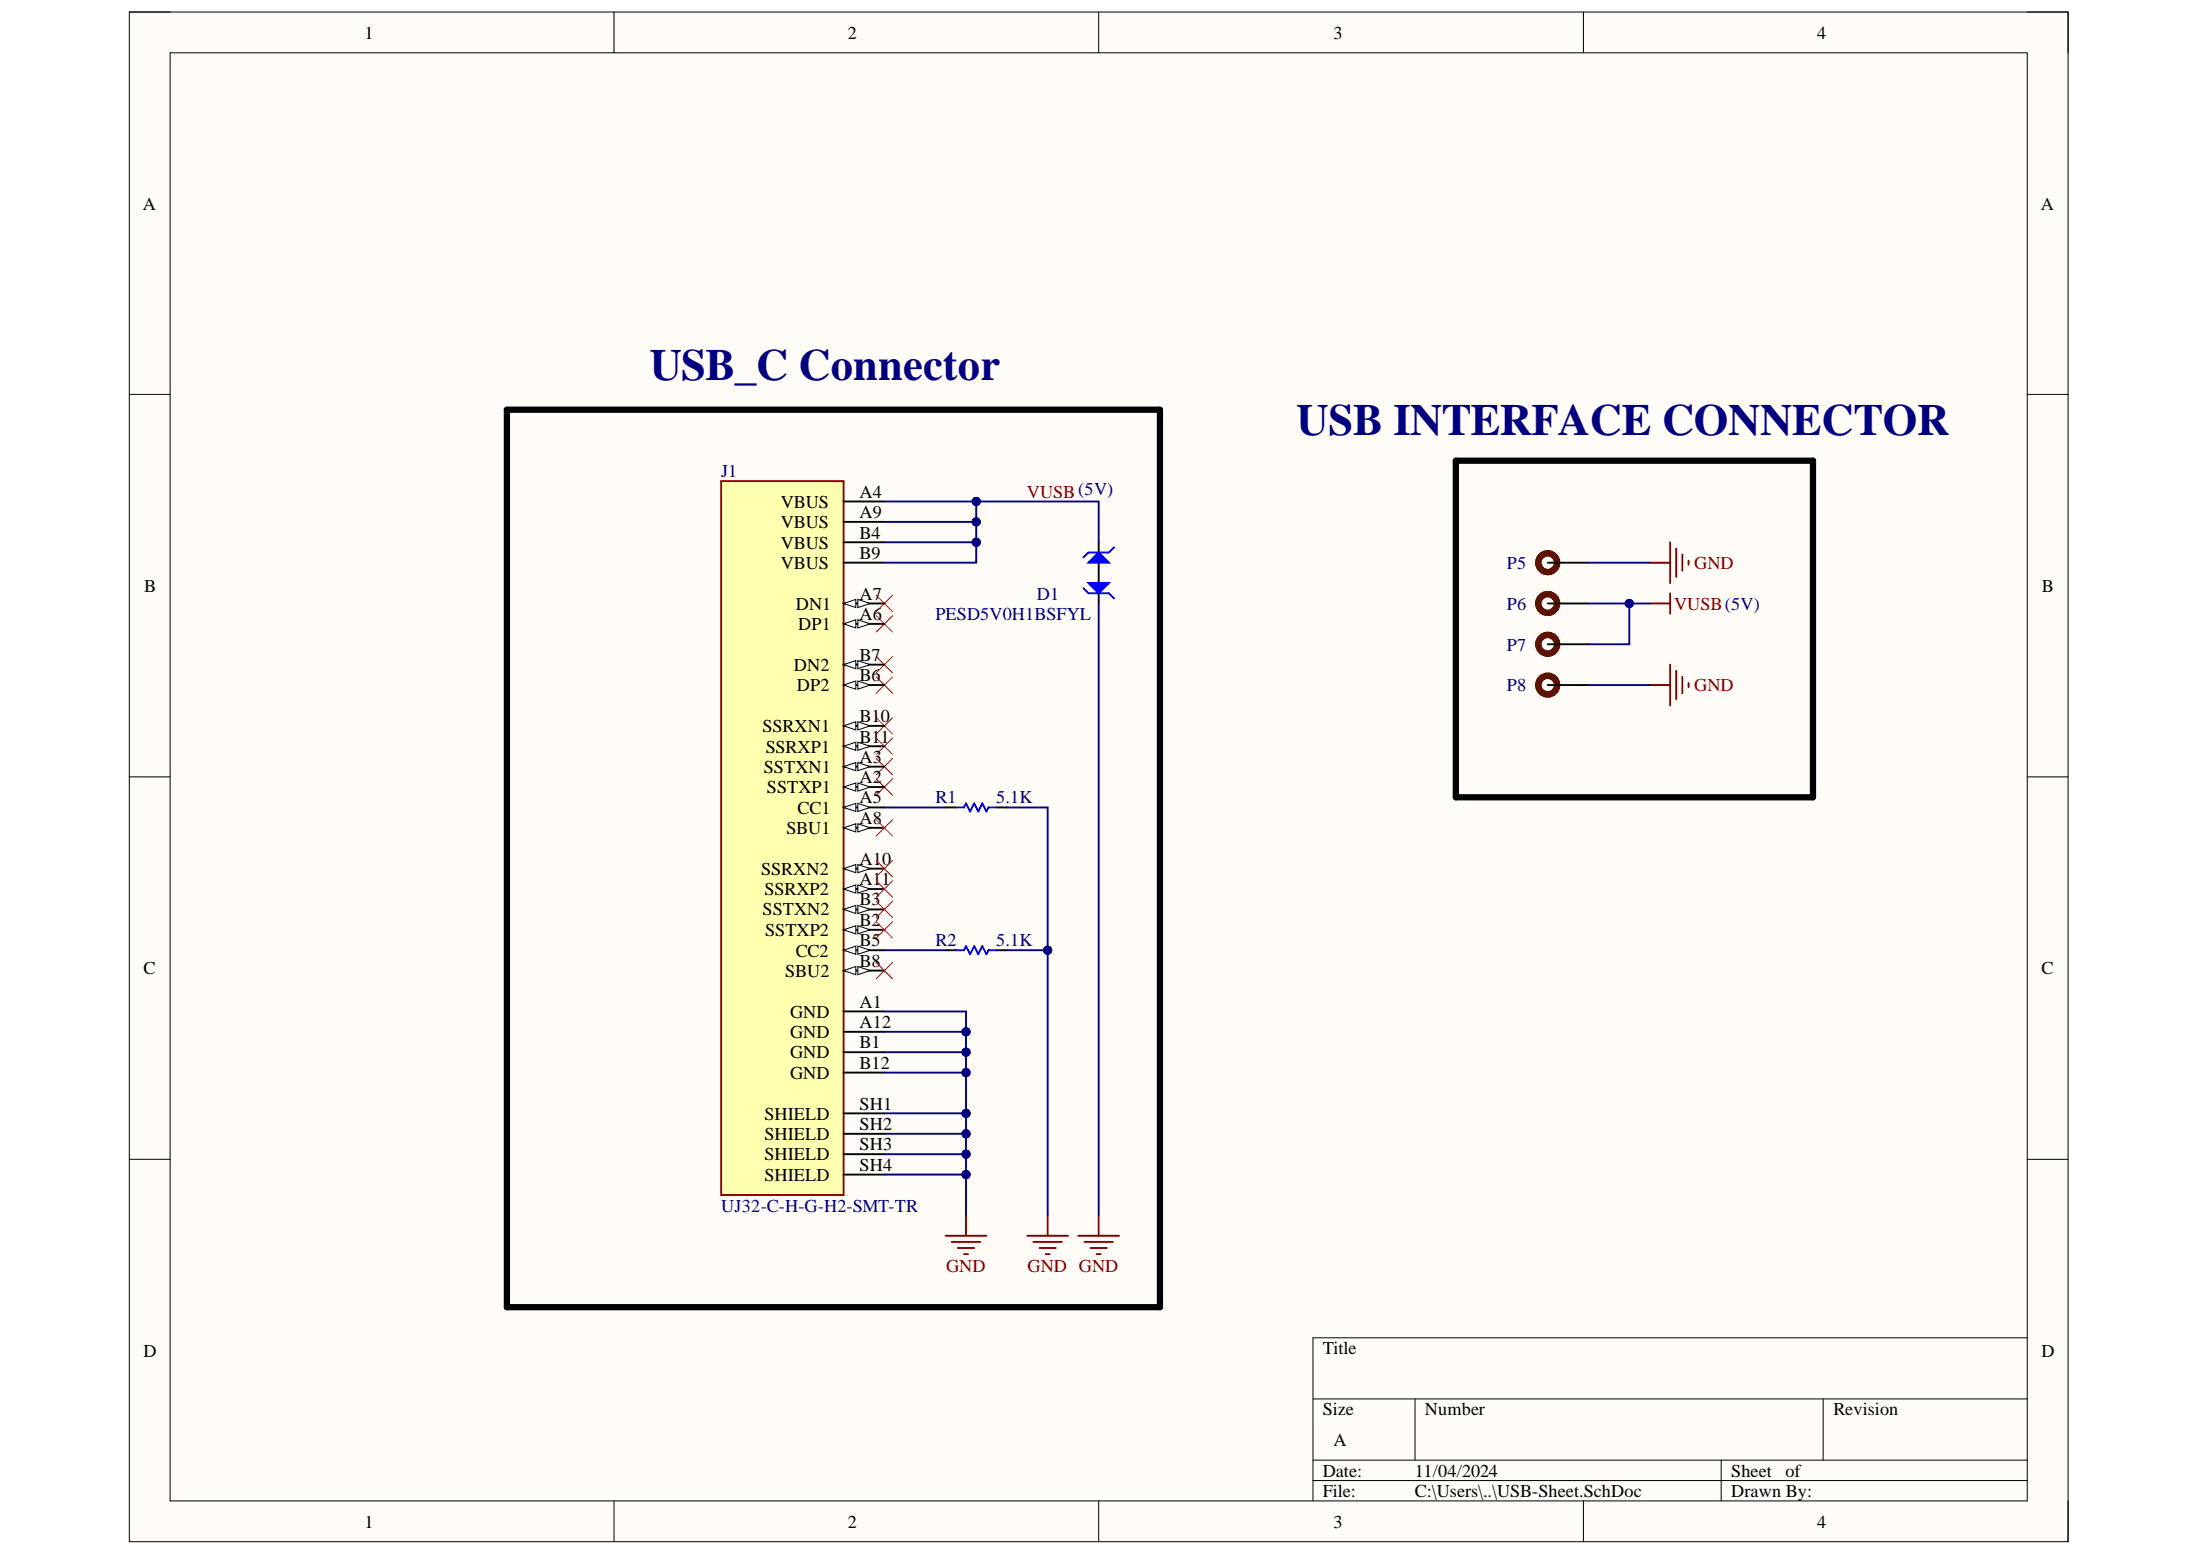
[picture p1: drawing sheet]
<svg xmlns="http://www.w3.org/2000/svg" width="297mm" height="210mm" viewBox="0 0 297 210" stroke-linecap="round" stroke-linejoin="round" font-family="sans-serif">
<path d="M17.5 1.6h261.7v206.5h-261.7z" fill-rule="evenodd" fill="#fffcf8"/>
<path d="M17.5 1.6h261.7v206.5h-261.7z" fill="none" stroke="#000" stroke-width=".14"/>
<path d="M23 7.1h250.7v195.5h-250.7z" fill-rule="evenodd" fill="#fffcf8"/>
<g fill="none" stroke="#000" stroke-width=".14">
<path d="M17.5 1.6h5.5M23 7.1h250.7v195.5h-250.7zM82.9 1.6v5.5M148.3 1.6v5.5M213.8 1.6v5.5M273.7 1.6h5.5v5.5M17.5 53.2h5.5M273.7 53.2h5.5M17.5 104.9h5.5M273.7 104.9h5.5M17.5 156.5h5.5M273.7 156.5h5.5"/>
<path d="M177.3 188.8h96.4M177.3 197.1h96.4M177.3 199.9h96.4M191.1 188.8v8.3M232.4 197.1v5.5M246.2 188.8v8.3M273.7 180.6h-96.4v22M82.9 202.6v5.5M148.3 202.6v5.5M213.8 202.6v5.5M279.2 202.6v5.5"/>
</g>
<path d="M68.4 55.3h88.2M68.4 55.3v121.2h88.2v-121.2M196.6 62.2h48.2v45.4h-48.2z" fill="none" stroke="#000" stroke-width=".85"/>
<path d="M145.6 166.8h5.5M146.4 167.6h3.9M147.2 168.5h2.2M148.1 169.3h.5M148.3 164.1v2.7" fill="none" stroke="#800000" stroke-width=".25"/>
<path d="M148.3 73.2v1.4M148.3 76v2.7M148.3 80.1v1.4" fill="none" stroke="#000" stroke-width=".25"/>
<path d="M146.3 79.4l.7 .7h2.7l.7 .7M150.4 73.9l-.7 .7h-2.7l-.7 .7" fill="none" stroke="#00f" stroke-width=".25"/>
<path d="M147 78.7h2.7l-1.4 1.4z" fill="#00f"/>
<path d="M147 78.7h2.7l-1.4 1.4z" fill="none" stroke="#00f" stroke-width=".25"/>
<path d="M147 76l1.3-1.4 1.4 1.4z" fill="#00f"/>
<path d="M147 76l1.3-1.4 1.4 1.4zM129.1 109h1.1l.2-.6 .6 1.1 .5-1.1 .6 1.1 .5-1.1 .6 1.1 .3-.5h1.1M129.1 128.3h1.1l.2-.6 .6 1.1 .5-1.1 .6 1.1 .5-1.1 .6 1.1 .3-.5h1.1" fill="none" stroke="#00f" stroke-width=".25"/>
<path d="M127.7 109h1.4M134.6 109h1.3M127.7 128.3h1.4M134.6 128.3h1.3" fill="none" stroke="#000" stroke-width=".25"/>
<g fill="none" stroke="#f00" stroke-width=".14">
<path d="M118.3 96.9l2.2 2.2M118.3 99.6l2.2 2.2M118.3 91.4l2.2 2.2M118.3 88.6l2.2 2.2M118.3 83.1l2.2 2.2M118.3 80.4l2.2 2.2M120.5 96.9l-2.2 2.2M120.5 99.6l-2.2 2.2M120.5 91.4l-2.2 2.2M120.5 88.6l-2.2 2.2M120.5 83.1l-2.2 2.2M120.5 80.4l-2.2 2.2"/>
<path d="M118.3 102.4l2.2 2.2M118.3 105.1l2.2 2.2M120.5 102.4l-2.2 2.2M120.5 105.1l-2.2 2.2"/>
</g>
<path d="M138.7 166.8h5.5M139.5 167.6h3.9M140.3 168.5h2.3M141.2 169.3h.5M141.5 164.1v2.7" fill="none" stroke="#800000" stroke-width=".25"/>
<path d="M97.4 64.9h16.5v96.4h-16.5z" fill-rule="evenodd" fill="#ffffb0"/>
<path d="M97.4 64.9h16.5v96.4h-16.5z" fill="none" stroke="#800000" stroke-width=".25"/>
<path d="M113.9 67.7h5.5M113.9 70.4h5.5M113.9 73.2h5.5M113.9 76h5.5M113.9 81.5h5.5" fill="none" stroke="#000" stroke-width=".25"/>
<path d="M113.9 81.5l1.7-.6v1.1z" fill="#f8fcff"/>
<path d="M113.9 81.5l1.7-.6v1.1z" fill="none" stroke="#000" stroke-width=".14"/>
<path d="M115.8 80.9l1.7 .6-1.7 .5z" fill="#f8fcff"/>
<path d="M115.8 80.9l1.7 .6-1.7 .5z" fill="none" stroke="#000" stroke-width=".14"/>
<path d="M113.9 84.2h5.5" fill="none" stroke="#000" stroke-width=".25"/>
<path d="M113.9 84.2l1.7-.5v1.1z" fill="#f8fcff"/>
<path d="M113.9 84.2l1.7-.5v1.1z" fill="none" stroke="#000" stroke-width=".14"/>
<path d="M115.8 83.7l1.7 .5-1.7 .6z" fill="#f8fcff"/>
<path d="M115.8 83.7l1.7 .5-1.7 .6z" fill="none" stroke="#000" stroke-width=".14"/>
<path d="M113.9 89.7h5.5" fill="none" stroke="#000" stroke-width=".25"/>
<path d="M113.9 89.7l1.7-.5v1.1z" fill="#f8fcff"/>
<path d="M113.9 89.7l1.7-.5v1.1z" fill="none" stroke="#000" stroke-width=".14"/>
<path d="M115.8 89.2l1.7 .5-1.7 .6z" fill="#f8fcff"/>
<path d="M115.8 89.2l1.7 .5-1.7 .6z" fill="none" stroke="#000" stroke-width=".14"/>
<path d="M113.9 92.5h5.5" fill="none" stroke="#000" stroke-width=".25"/>
<path d="M113.9 92.5l1.7-.6v1.1z" fill="#f8fcff"/>
<path d="M113.9 92.5l1.7-.6v1.1z" fill="none" stroke="#000" stroke-width=".14"/>
<path d="M115.8 91.9l1.7 .6-1.7 .5z" fill="#f8fcff"/>
<path d="M115.8 91.9l1.7 .6-1.7 .5z" fill="none" stroke="#000" stroke-width=".14"/>
<path d="M113.9 98h5.5" fill="none" stroke="#000" stroke-width=".25"/>
<path d="M113.9 98l1.7-.6v1.1z" fill="#f8fcff"/>
<path d="M113.9 98l1.7-.6v1.1z" fill="none" stroke="#000" stroke-width=".14"/>
<path d="M115.8 97.4l1.7 .6-1.7 .5z" fill="#f8fcff"/>
<path d="M115.8 97.4l1.7 .6-1.7 .5z" fill="none" stroke="#000" stroke-width=".14"/>
<path d="M113.9 100.7h5.5" fill="none" stroke="#000" stroke-width=".25"/>
<path d="M113.9 100.7l1.7-.5v1.1z" fill="#f8fcff"/>
<path d="M113.9 100.7l1.7-.5v1.1z" fill="none" stroke="#000" stroke-width=".14"/>
<path d="M115.8 100.2l1.7 .5-1.7 .6z" fill="#f8fcff"/>
<path d="M115.8 100.2l1.7 .5-1.7 .6z" fill="none" stroke="#000" stroke-width=".14"/>
<path d="M113.9 103.5h5.5" fill="none" stroke="#000" stroke-width=".25"/>
<path d="M113.9 103.5l1.7-.6v1.1z" fill="#f8fcff"/>
<path d="M113.9 103.5l1.7-.6v1.1z" fill="none" stroke="#000" stroke-width=".14"/>
<path d="M115.8 102.9l1.7 .6-1.7 .5z" fill="#f8fcff"/>
<path d="M115.8 102.9l1.7 .6-1.7 .5z" fill="none" stroke="#000" stroke-width=".14"/>
<path d="M113.9 106.2h5.5" fill="none" stroke="#000" stroke-width=".25"/>
<path d="M113.9 106.2l1.7-.5v1.1z" fill="#f8fcff"/>
<path d="M113.9 106.2l1.7-.5v1.1z" fill="none" stroke="#000" stroke-width=".14"/>
<path d="M115.8 105.7l1.7 .5-1.7 .6z" fill="#f8fcff"/>
<path d="M115.8 105.7l1.7 .5-1.7 .6z" fill="none" stroke="#000" stroke-width=".14"/>
<path d="M113.9 109h5.5" fill="none" stroke="#000" stroke-width=".25"/>
<path d="M113.9 109l1.7-.6v1.1z" fill="#f8fcff"/>
<path d="M113.9 109l1.7-.6v1.1z" fill="none" stroke="#000" stroke-width=".14"/>
<path d="M115.8 108.4l1.7 .6-1.7 .5z" fill="#f8fcff"/>
<path d="M115.8 108.4l1.7 .6-1.7 .5z" fill="none" stroke="#000" stroke-width=".14"/>
<path d="M113.9 111.7h5.5" fill="none" stroke="#000" stroke-width=".25"/>
<path d="M113.9 111.7l1.7-.5v1.1z" fill="#f8fcff"/>
<path d="M113.9 111.7l1.7-.5v1.1z" fill="none" stroke="#000" stroke-width=".14"/>
<path d="M115.8 111.2l1.7 .5-1.7 .6z" fill="#f8fcff"/>
<path d="M115.8 111.2l1.7 .5-1.7 .6z" fill="none" stroke="#000" stroke-width=".14"/>
<path d="M113.9 117.3h5.5" fill="none" stroke="#000" stroke-width=".25"/>
<path d="M113.9 117.3l1.7-.6v1.1z" fill="#f8fcff"/>
<path d="M113.9 117.3l1.7-.6v1.1z" fill="none" stroke="#000" stroke-width=".14"/>
<path d="M115.8 116.7l1.7 .6-1.7 .5z" fill="#f8fcff"/>
<path d="M115.8 116.7l1.7 .6-1.7 .5z" fill="none" stroke="#000" stroke-width=".14"/>
<path d="M113.9 120h5.5" fill="none" stroke="#000" stroke-width=".25"/>
<path d="M113.9 120l1.7-.5v1.1z" fill="#f8fcff"/>
<path d="M113.9 120l1.7-.5v1.1z" fill="none" stroke="#000" stroke-width=".14"/>
<path d="M115.8 119.5l1.7 .5-1.7 .6z" fill="#f8fcff"/>
<path d="M115.8 119.5l1.7 .5-1.7 .6z" fill="none" stroke="#000" stroke-width=".14"/>
<path d="M113.9 122.8h5.5" fill="none" stroke="#000" stroke-width=".25"/>
<path d="M113.9 122.8l1.7-.6v1.1z" fill="#f8fcff"/>
<path d="M113.9 122.8l1.7-.6v1.1z" fill="none" stroke="#000" stroke-width=".14"/>
<path d="M115.8 122.2l1.7 .6-1.7 .5z" fill="#f8fcff"/>
<path d="M115.8 122.2l1.7 .6-1.7 .5z" fill="none" stroke="#000" stroke-width=".14"/>
<path d="M113.9 125.5h5.5" fill="none" stroke="#000" stroke-width=".25"/>
<path d="M113.9 125.5l1.7-.5v1.1z" fill="#f8fcff"/>
<path d="M113.9 125.5l1.7-.5v1.1z" fill="none" stroke="#000" stroke-width=".14"/>
<path d="M115.8 125l1.7 .5-1.7 .6z" fill="#f8fcff"/>
<path d="M115.8 125l1.7 .5-1.7 .6z" fill="none" stroke="#000" stroke-width=".14"/>
<path d="M113.9 128.3h5.5" fill="none" stroke="#000" stroke-width=".25"/>
<path d="M113.9 128.3l1.7-.6v1.1z" fill="#f8fcff"/>
<path d="M113.9 128.3l1.7-.6v1.1z" fill="none" stroke="#000" stroke-width=".14"/>
<path d="M115.8 127.7l1.7 .6-1.7 .5z" fill="#f8fcff"/>
<path d="M115.8 127.7l1.7 .6-1.7 .5z" fill="none" stroke="#000" stroke-width=".14"/>
<path d="M113.9 131h5.5" fill="none" stroke="#000" stroke-width=".25"/>
<path d="M113.9 131l1.7-.5v1.1z" fill="#f8fcff"/>
<path d="M113.9 131l1.7-.5v1.1z" fill="none" stroke="#000" stroke-width=".14"/>
<path d="M115.8 130.5l1.7 .5-1.7 .6z" fill="#f8fcff"/>
<path d="M115.8 130.5l1.7 .5-1.7 .6z" fill="none" stroke="#000" stroke-width=".14"/>
<path d="M209 76h5.5M209 87h5.5M209 92.5h5.5M209 81.5h5.5M113.9 136.5h5.5M113.9 139.3h5.5M113.9 142h5.5M113.9 144.8h5.5M113.9 150.3h5.5M113.9 153h5.5M113.9 155.8h5.5M113.9 158.6h5.5" fill="none" stroke="#000" stroke-width=".25"/>
<g fill="none" stroke="#800000" stroke-width=".25">
<path d="M222.7 76h2.8M225.5 73.2v5.5M226.3 74v3.9M227.1 74.9v2.2M228 75.7v.5M222.7 81.5h2.8M222.7 92.5h2.8M225.5 80.1v2.7M225.5 89.7v5.5M226.3 90.5v3.9M227.1 91.4v2.2M228 92.2v.5"/>
<path d="M127.7 166.8h5.5M128.5 167.6h3.9M129.3 168.5h2.2M130.2 169.3h.5M130.4 164.1v2.7"/>
</g>
<path d="M118.3 118.9l2.2 2.2M118.3 116.2l2.2 2.2M118.3 110.6l2.2 2.2M120.5 118.9l-2.2 2.2M120.5 116.2l-2.2 2.2M120.5 110.6l-2.2 2.2M118.3 129.9l2.2 2.2M118.3 124.4l2.2 2.2M118.3 121.7l2.2 2.2M120.5 129.9l-2.2 2.2M120.5 124.4l-2.2 2.2M120.5 121.7l-2.2 2.2" fill="none" stroke="#f00" stroke-width=".14"/>
<g fill="none" stroke="#5b0f00" stroke-width=".85">
<circle cx="209" cy="76" r="1.27"/>
<circle cx="209" cy="92.5" r="1.27"/>
<circle cx="209" cy="81.5" r="1.27"/>
<circle cx="209" cy="87" r="1.27"/>
</g>
<path d="M119.4 70.4h12.4" fill="none" stroke="#000080" stroke-width=".25"/>
<circle cx="131.8" cy="70.4" r=".55" fill="#000080"/>
<circle cx="131.8" cy="70.4" r=".55" fill="none" stroke="#000080" stroke-width=".14"/>
<path d="M119.4 73.2h12.4" fill="none" stroke="#000080" stroke-width=".25"/>
<circle cx="131.8" cy="73.2" r=".55" fill="#000080"/>
<circle cx="131.8" cy="73.2" r=".55" fill="none" stroke="#000080" stroke-width=".14"/>
<path d="M131.8 67.7h16.5v5.5" fill="none" stroke="#000080" stroke-width=".25"/>
<circle cx="131.8" cy="67.7" r=".55" fill="#000080"/>
<circle cx="131.8" cy="67.7" r=".55" fill="none" stroke="#000080" stroke-width=".14"/>
<path d="M148.3 81.5v82.6M119.4 109h8.3M135.9 109h5.6v55.1M119.4 128.3h8.3" fill="none" stroke="#000080" stroke-width=".25"/>
<circle cx="141.5" cy="128.3" r=".55" fill="#000080"/>
<circle cx="141.5" cy="128.3" r=".55" fill="none" stroke="#000080" stroke-width=".14"/>
<path d="M119.4 67.7h12.4v8.3h-12.4" fill="none" stroke="#000080" stroke-width=".25"/>
<circle cx="131.8" cy="73.2" r=".55" fill="#000080"/>
<circle cx="131.8" cy="73.2" r=".55" fill="none" stroke="#000080" stroke-width=".14"/>
<circle cx="131.8" cy="70.4" r=".55" fill="#000080"/>
<circle cx="131.8" cy="70.4" r=".55" fill="none" stroke="#000080" stroke-width=".14"/>
<circle cx="131.8" cy="67.7" r=".55" fill="#000080"/>
<circle cx="131.8" cy="67.7" r=".55" fill="none" stroke="#000080" stroke-width=".14"/>
<path d="M135.9 128.3h5.6" fill="none" stroke="#000080" stroke-width=".25"/>
<circle cx="141.5" cy="128.3" r=".55" fill="#000080"/>
<circle cx="141.5" cy="128.3" r=".55" fill="none" stroke="#000080" stroke-width=".14"/>
<path d="M119.4 144.8h11v19.3" fill="none" stroke="#000080" stroke-width=".25"/>
<circle cx="130.4" cy="144.8" r=".55" fill="#000080"/>
<circle cx="130.4" cy="144.8" r=".55" fill="none" stroke="#000080" stroke-width=".14"/>
<circle cx="130.4" cy="150.3" r=".55" fill="#000080"/>
<circle cx="130.4" cy="150.3" r=".55" fill="none" stroke="#000080" stroke-width=".14"/>
<circle cx="130.4" cy="153" r=".55" fill="#000080"/>
<circle cx="130.4" cy="153" r=".55" fill="none" stroke="#000080" stroke-width=".14"/>
<circle cx="130.4" cy="155.8" r=".55" fill="#000080"/>
<circle cx="130.4" cy="155.8" r=".55" fill="none" stroke="#000080" stroke-width=".14"/>
<circle cx="130.4" cy="158.6" r=".55" fill="#000080"/>
<circle cx="130.4" cy="158.6" r=".55" fill="none" stroke="#000080" stroke-width=".14"/>
<path d="M119.4 150.3h11" fill="none" stroke="#000080" stroke-width=".25"/>
<circle cx="130.4" cy="150.3" r=".55" fill="#000080"/>
<circle cx="130.4" cy="150.3" r=".55" fill="none" stroke="#000080" stroke-width=".14"/>
<path d="M119.4 153h11" fill="none" stroke="#000080" stroke-width=".25"/>
<circle cx="130.4" cy="153" r=".55" fill="#000080"/>
<circle cx="130.4" cy="153" r=".55" fill="none" stroke="#000080" stroke-width=".14"/>
<path d="M119.4 155.8h11" fill="none" stroke="#000080" stroke-width=".25"/>
<circle cx="130.4" cy="155.8" r=".55" fill="#000080"/>
<circle cx="130.4" cy="155.8" r=".55" fill="none" stroke="#000080" stroke-width=".14"/>
<path d="M119.4 158.6h11" fill="none" stroke="#000080" stroke-width=".25"/>
<circle cx="130.4" cy="158.6" r=".55" fill="#000080"/>
<circle cx="130.4" cy="158.6" r=".55" fill="none" stroke="#000080" stroke-width=".14"/>
<path d="M119.4 142h11v2.8" fill="none" stroke="#000080" stroke-width=".25"/>
<circle cx="130.4" cy="142" r=".55" fill="#000080"/>
<circle cx="130.4" cy="142" r=".55" fill="none" stroke="#000080" stroke-width=".14"/>
<circle cx="130.4" cy="144.8" r=".55" fill="#000080"/>
<circle cx="130.4" cy="144.8" r=".55" fill="none" stroke="#000080" stroke-width=".14"/>
<path d="M119.4 139.3h11v2.7" fill="none" stroke="#000080" stroke-width=".25"/>
<circle cx="130.4" cy="139.3" r=".55" fill="#000080"/>
<circle cx="130.4" cy="139.3" r=".55" fill="none" stroke="#000080" stroke-width=".14"/>
<circle cx="130.4" cy="142" r=".55" fill="#000080"/>
<circle cx="130.4" cy="142" r=".55" fill="none" stroke="#000080" stroke-width=".14"/>
<path d="M119.4 136.5h11v2.8" fill="none" stroke="#000080" stroke-width=".25"/>
<circle cx="130.4" cy="139.3" r=".55" fill="#000080"/>
<circle cx="130.4" cy="139.3" r=".55" fill="none" stroke="#000080" stroke-width=".14"/>
<path d="M220 81.5v5.5h-5.5" fill="none" stroke="#000080" stroke-width=".25"/>
<circle cx="220" cy="81.5" r=".55" fill="#000080"/>
<circle cx="220" cy="81.5" r=".55" fill="none" stroke="#000080" stroke-width=".14"/>
<path d="M214.5 76h8.2M214.5 81.5h8.2M214.5 92.5h8.2" fill="none" stroke="#000080" stroke-width=".25"/>
<circle cx="220" cy="81.5" r=".55" fill="#000080"/>
<circle cx="220" cy="81.5" r=".55" fill="none" stroke="#000080" stroke-width=".14"/>
<g font-size="6" fill="#000080">
<text x="87.7" y="51.3">USB_C Connector</text>
<text x="175" y="58.7">USB INTERFACE CONNECTOR</text>
</g>
<g font-size="2.5">
<text x="49.2" y="5.2">1</text>
<text x="114.5" y="5.2">2</text>
<text x="180" y="5.2">3</text>
<text x="245.3" y="5.2">4</text>
<text x="19.3" y="28.3">A</text>
<text x="275.5" y="28.3">A</text>
<text x="105.4" y="68.6">VBUS</text>
<text x="105.4" y="71.3">VBUS</text>
<text x="116.1" y="67.2">A4</text>
<text x="116.1" y="69.9">A9</text>
<text x="105.4" y="74">VBUS</text>
<text x="105.4" y="76.8">VBUS</text>
<text x="116.1" y="72.7">B4</text>
<text x="116.1" y="75.4">B9</text>
<text x="19.5" y="79.9">B</text>
<text x="107.4" y="82.3">DN1</text>
<text x="116.1" y="81">A7</text>
<text x="116.1" y="83.7">A6</text>
<text x="275.7" y="79.9">B</text>
<text x="107.8" y="85">DP1</text>
<text x="116.1" y="89.2">B7</text>
<text x="107.2" y="90.6">DN2</text>
<text x="107.6" y="93.3">DP2</text>
<text x="116.1" y="92">B6</text>
<text x="103" y="98.8">SSRXN1</text>
<text x="103.4" y="101.6">SSRXP1</text>
<text x="116.1" y="97.5">B10</text>
<text x="116.1" y="100.2">B11</text>
<text x="103.1" y="104.3">SSTXN1</text>
<text x="103.5" y="107.1">SSTXP1</text>
<text x="116.1" y="103">A3</text>
<text x="116.1" y="105.7">A2</text>
<text x="106.2" y="112.6">SBU1</text>
<text x="107.7" y="109.9">CC1</text>
<text x="116.1" y="108.4">A5</text>
<text x="116.1" y="111.2">A8</text>
<text x="102.8" y="118.1">SSRXN2</text>
<text x="116.1" y="116.7">A10</text>
<text x="116.1" y="119.5">A11</text>
<text x="103" y="123.6">SSTXN2</text>
<text x="103.2" y="120.9">SSRXP2</text>
<text x="116.1" y="122.2">B3</text>
<text x="116.1" y="125">B2</text>
<text x="19.4" y="131.5">C</text>
<text x="103.3" y="126.4">SSTXP2</text>
<text x="106" y="131.9">SBU2</text>
<text x="107.4" y="129.2">CC2</text>
<text x="116.1" y="127.7">B5</text>
<text x="116.1" y="130.5">B8</text>
<text x="275.6" y="131.5">C</text>
<text x="106.7" y="137.4">GND</text>
<text x="116.1" y="136">A1</text>
<text x="106.7" y="140.1">GND</text>
<text x="106.7" y="142.9">GND</text>
<text x="116.1" y="138.8">A12</text>
<text x="116.1" y="141.5">B1</text>
<text x="106.7" y="145.6">GND</text>
<text x="116.1" y="144.3">B12</text>
<text x="116.1" y="149.8">SH1</text>
<text x="103.2" y="151.1">SHIELD</text>
<text x="103.2" y="153.9">SHIELD</text>
<text x="116.1" y="152.5">SH2</text>
<text x="116.1" y="155.3">SH3</text>
<text x="103.2" y="156.6">SHIELD</text>
<text x="103.2" y="159.4">SHIELD</text>
<text x="116.1" y="158.1">SH4</text>
<text x="19.4" y="183.2">D</text>
<text x="178.6" y="182.8">Title</text>
<text x="275.6" y="183.2">D</text>
<text x="178.6" y="191">Size</text>
<text x="192.4" y="191">Number</text>
<text x="247.5" y="191">Revision</text>
<text x="180" y="195.2">A</text>
<text x="178.6" y="199.3">Date:</text>
<text x="178.6" y="202.1">File:</text>
<text x="191" y="199.3">11/04/2024</text>
<text x="191" y="202.1">C:\Users\..\USB-Sheet.SchDoc</text>
<text x="233.7" y="199.3">Sheet</text>
<text x="233.7" y="202.1">Drawn By:</text>
<text x="241.1" y="199.3">of</text>
<text x="49.2" y="206.2">1</text>
<text x="114.5" y="206.2">2</text>
<text x="180" y="206.2">3</text>
<text x="245.3" y="206.2">4</text>
</g>
<g font-size="2.5" fill="#000080">
<text x="97.4" y="64.4">J1</text>
<text x="203.5" y="76.8">P5</text>
<text x="126.3" y="83.7">PESD5V0H1BSFYL</text>
<text x="140" y="81">D1</text>
<text x="203.5" y="82.3">P6</text>
<text x="203.5" y="87.8">P7</text>
<text x="203.5" y="93.3">P8</text>
<text x="126.3" y="108.4">R1</text>
<text x="134.5" y="108.4">5.1K</text>
<text x="126.3" y="127.7">R2</text>
<text x="134.5" y="127.7">5.1K</text>
<text x="97.4" y="163.6">UJ32-C-H-G-H2-SMT-TR</text>
</g>
<g font-size="2.5" fill="#800000">
<text x="138.7" y="67.2">VUSB(5V)</text>
<text x="228.8" y="76.8">GND</text>
<text x="226" y="82.3">VUSB(5V)</text>
<text x="228.8" y="93.3">GND</text>
<text x="127.7" y="171.8">GND</text>
<text x="138.7" y="171.8">GND GND</text>
</g>
</svg>
